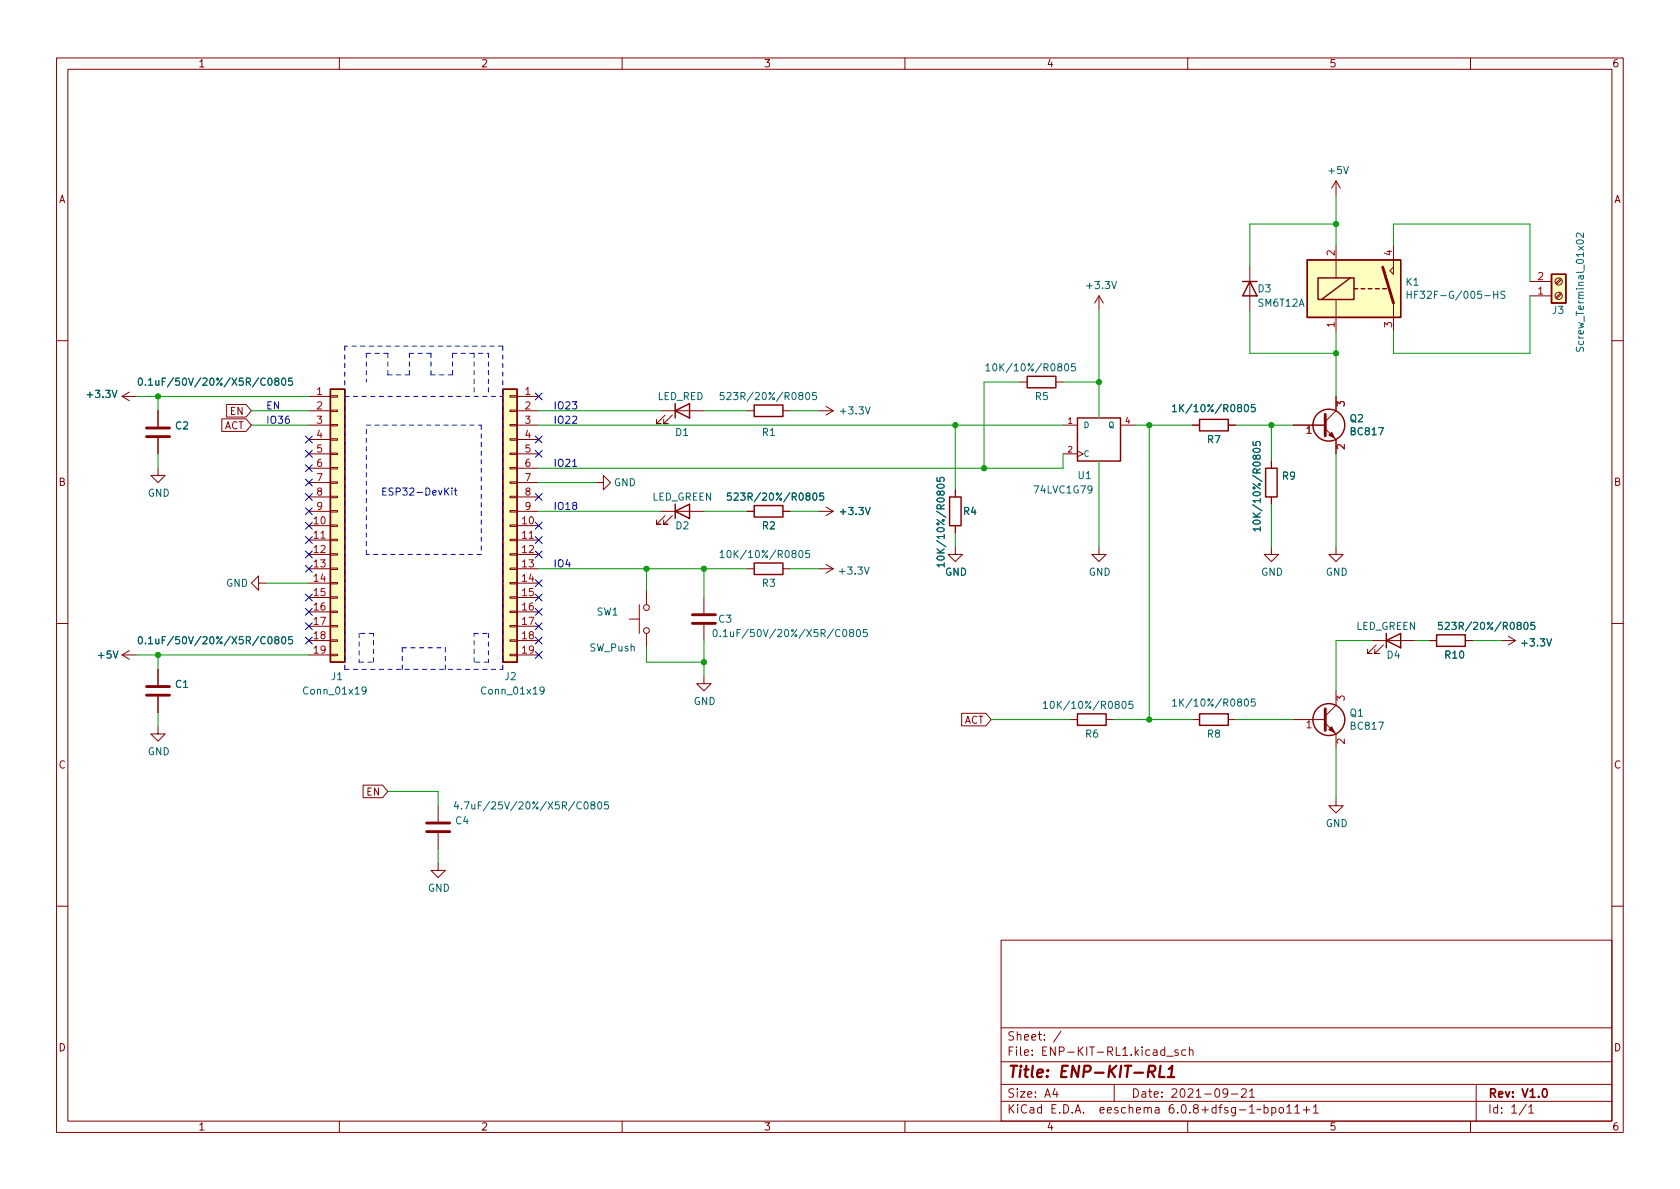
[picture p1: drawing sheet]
<svg xmlns="http://www.w3.org/2000/svg" width="297mm" height="210mm" viewBox="0 0 297 210" stroke-linecap="round" stroke-linejoin="round" font-family="sans-serif">
<g fill="none" stroke="#840000" stroke-width=".18">
<path d="M10 10.2h277v190.1h-277zM12 12.2h273v186.1h-273zM60 10.2v2M110 10.2v2M160 10.2v2M210 10.2v2M260 10.2v2M236.2 32v2.5M236.2 32l-.7 1.3M236.2 32l.8 1.3M194.3 52.3l-.8 1.3M194.3 52.3v2.6"/>
<path d="M194.3 52.3l.8 1.3M221 47.2v7.7M236.2 43.4v5.7M236.2 53v5.7M246.4 43.4v5.1l-.7-.6 .7-.7M246.4 53.6v5.1M270.5 52.3h3.8M270.5 49.8h3.8M275.9 49.3l-.8 .8M275.9 51.8l-.8 .8M276.1 49.4l-.9 .9M276.1 52l-.9 .8"/>
<path d="M10 60.2h2M21.6 70.1h2.5M21.6 70.1l1.3 .8M22.9 69.3l-1.3 .8M27.9 72.6v2.8M27.9 77.5v2.8M39.2 74.1h4.3l.9 1.1-.9 1.1h-4.3zM40.1 71.5h3.4l.9 1.1-.9 1.1h-3.4zM54.6 70.1h3.8M54.6 72.6h3.8M54.6 75.2h3.8M54.6 77.7h3.8"/>
<path d="M58.4 77.6h1.3v.2h-1.3zM58.4 75.1h1.3v.2h-1.3zM58.4 72.5h1.3v.3h-1.3zM58.4 70h1.3v.2h-1.3zM90.2 77.6h1.2v.2h-1.2zM90.2 75.1h1.2v.2h-1.2zM90.2 72.5h1.2v.3h-1.2zM90.2 70h1.2v.2h-1.2zM91.4 70.1h3.8M91.4 72.6h3.8M91.4 75.2h3.8M91.4 77.7h3.8"/>
<path d="M116.8 72.6h7.7M117.6 73.4l-1.5 1.5h.7h-.7v-.7M118.9 73.4l-1.6 1.5h.8h-.8v-.7M132.1 72.6h1.2M138.4 72.6h1.3M144.8 72.6h2.5M146 71.9l1.3 .7M147.3 72.6l-1.3 .8M180.3 67.6h1.3M186.7 67.6h1.3M188 75.2h2.5M190.5 79.8l1 .5-1 .5"/>
<path d="M198.1 75.2h2.6M210.8 75.2h1.3M217.2 75.2h1.2M228.6 75.2h5.7M234.3 75.8l1.9 1.9v2.6M236.2 70.1v2.5l-1.9 1.9M285 60.2h2M27.9 82.8v1.3h1.3l-1.3 1.2-1.2-1.2h1.2M54.6 93h3.8M54.6 95.5h3.8M54.6 98h3.8M54.6 80.3h3.8"/>
<path d="M54.6 82.8h3.8M54.6 85.3h3.8M54.6 87.9h3.8M54.6 90.4h3.8M58.4 97.9h1.3v.3h-1.3zM58.4 95.4h1.3v.2h-1.3zM58.4 92.8h1.3v.3h-1.3zM58.4 90.3h1.3v.2h-1.3zM58.4 87.8h1.3v.2h-1.3zM58.4 85.2h1.3v.3h-1.3zM58.4 82.7h1.3v.2h-1.3zM58.4 80.1h1.3v.3h-1.3z"/>
<path d="M90.2 97.9h1.2v.3h-1.2zM90.2 95.4h1.2v.2h-1.2zM90.2 92.8h1.2v.3h-1.2zM90.2 90.3h1.2v.2h-1.2zM90.2 87.8h1.2v.2h-1.2zM90.2 85.2h1.2v.3h-1.2zM90.2 82.7h1.2v.2h-1.2zM90.2 80.1h1.2v.3h-1.2zM91.4 93h3.8M91.4 95.5h3.8M91.4 98h3.8M91.4 80.3h3.8"/>
<path d="M91.4 82.8h3.8M91.4 85.3h3.8M91.4 87.9h3.8M91.4 90.4h3.8M105.4 85.3h1.3v-1.2l1.2 1.2-1.2 1.3v-1.3M116.8 90.4h7.7M117.6 91.2l-1.5 1.5h.7h-.7v-.8M118.9 91.2l-1.6 1.5h.8h-.8v-.8M132.1 90.4h1.2M138.4 90.4h1.3M144.8 90.4h2.5M146 89.7l1.3 .7"/>
<path d="M146 99.8l1.3 .8M147.3 90.4l-1.3 .8M168.9 96.8v1.2h1.3l-1.3 1.3-1.3-1.3h1.3M168.9 86.6v1.3M168.9 93v1.2M188 80.3h2.5M194.3 96.8v1.2h1.3l-1.3 1.3-1.3-1.3h1.3M224.8 96.8v1.2h1.3l-1.3 1.3-1.3-1.3h1.3M224.8 81.5v1.3M224.8 87.9v1.2M236.2 96.8v1.2h1.3l-1.3 1.3-1.3-1.3h1.3M10 110.2h2"/>
<path d="M21.6 115.8h2.5M21.6 115.8l1.3 .8M22.9 115.1l-1.3 .7M27.9 118.4v2.8M45.7 103.1v-1.3l-1.3 1.3 1.3 1.3v-1.3h1.3M54.6 100.6h3.8M54.6 103.1h3.8M54.6 105.7h3.8M54.6 108.2h3.8M54.6 110.7h3.8M54.6 113.3h3.8M54.6 115.8h3.8"/>
<path d="M58.4 115.7h1.3v.2h-1.3zM58.4 113.2h1.3v.2h-1.3zM58.4 110.6h1.3v.3h-1.3zM58.4 108.1h1.3v.2h-1.3zM58.4 105.5h1.3v.3h-1.3zM58.4 103h1.3v.2h-1.3zM58.4 100.5h1.3v.2h-1.3zM90.2 115.7h1.2v.2h-1.2zM90.2 113.2h1.2v.2h-1.2zM90.2 110.6h1.2v.3h-1.2zM90.2 108.1h1.2v.2h-1.2zM90.2 105.5h1.2v.3h-1.2z"/>
<path d="M90.2 103h1.2v.2h-1.2zM90.2 100.5h1.2v.2h-1.2zM91.4 100.6h3.8M91.4 103.1h3.8M91.4 105.7h3.8M91.4 108.2h3.8M91.4 110.7h3.8M91.4 113.3h3.8M91.4 115.8h3.8M111.3 109.5h1.7M113 106.9v5.1M114.3 104.4v2.5"/>
<path d="M114.3 112v2.5M124.5 119.6v1.3h1.2l-1.2 1.3-1.3-1.3h1.3M124.5 105.7v2.8M124.5 110.5v2.8M132.1 100.6h1.2M138.4 100.6h1.3M144.8 100.6h2.5M147.3 100.6l-1.3 .7M242.6 113.3h7.6M243.3 114l-1.5 1.6h.8h-.8v-.8M244.6 114l-1.5 1.6h.7h-.7v-.8M252.7 113.3h1.3"/>
<path d="M259.1 113.3h1.2M265.4 113.3h2.6M266.7 112.5l1.3 .8M268 113.3l-1.3 .7M285 110.2h2M27.9 128.5v1.3h1.3l-1.3 1.3-1.2-1.3h1.2M27.9 123.2v2.8M64.2 138.8h3.4l1 1.1-1 1.2h-3.4zM170 126.1h4.3l1 1.1-1 1.2h-4.3zM189.2 127.2h1.3M195.6 127.2h1.2M210.8 127.2h1.3"/>
<path d="M217.2 127.2h1.2M228.6 127.2h5.7M234.3 127.9l1.9 1.9v2.5M236.2 122.2v2.5l-1.9 1.9M77.5 152.6v1.3h1.2l-1.2 1.3-1.3-1.3h1.3M77.5 142.5v2.8M77.5 147.3v2.8M236.2 141.2v1.3h1.3l-1.3 1.3-1.3-1.3h1.3M10 160.2h2M177 166.3h108v32h-108zM285 160.2h2M60 198.3v2"/>
<path d="M110 198.3v2M160 198.3v2M177 194.8h108M177 191.8h108M177 187.8h108M177 181.8h108M186.5 192.5l-.4 1h1M186.9 193v1M187.6 182.4l-1.3 1.9M197 191.8v3M205.9 185.7l-.4-.1-.3 .3v.4l.2 .3h.5M205.9 185.1v1.5"/>
<path d="M206.3 186.8h1.1M208.3 185.7l-.4-.1-.2 .2 .1 .3 .5 .1v.4h-.6M209.6 185.7l-.4-.1-.3 .3v.4l.2 .3h.5M210 198.3v2M210.3 185.8l.2-.2 .4 .1v.9M210.3 185.1v1.5M217.1 193.2l-.3 .3h-.3l-.3-.3 .2-.6 .4-.1 .2 .2a.99 .99 0 0 1-.4 1.3h-.2M217.7 193.5h1.2M219.5 192.7l.6-.2 .2 .2 .1 .3-1 1h1M220.9 193l.5-.5v1.5M220.9 194h.9M223.5 195.9l.4-.1 .3 .3v.4l-.1 .3h-.6"/>
<path d="M223.5 195.3v1.5M224.9 195.9l.4-.1 .3 .3v.4l-.2 .3h-.5M224.9 195.8v1.5M226.3 195.9l.3-.1 .3 .3v.4l-.3 .3h-.3l-.2-.3v-.4zM227.5 195.8l.4-.5v1.5M227.5 196.8h.9M228.9 195.8l.5-.5v1.5M228.9 196.8h.9M230.4 196.3h1.2M231 195.7v1.1M232.2 195.8l.4-.5v1.5M232.2 196.8h.9"/>
<path d="M260 198.3v2M261 191.8v6.5M269.9 195.3l-1.3 1.9M270.3 195.8l.4-.5v1.5M270.3 196.8h.9"/>
<circle cx="275.6" cy="52.3" r=".63"/>
<circle cx="275.6" cy="49.8" r=".63"/>
<circle cx="114.3" cy="111.5" r=".51"/>
<circle cx="114.3" cy="107.4" r=".51"/>
</g>
<path d="M272.9 192.6l.2-.1a.8 .8 0 0 1 .5 .8 .8 .8 0 0 1-.5 .7 1 1 0 0 1-.2-1.4z" fill="none" stroke="#840000" stroke-width=".3"/>
<path d="M203.1 189.5h.7a.55 .55 0 0 0 .5-.5 .55 .55 0 0 0-.3-.5h-.8l-.3 2M203.5 189.5l.6 1M205.2 188.5l-.3 2h1M206.5 190.5h1.1M206.6 189l.7-.5-.3 2" fill="none" stroke="#840000" stroke-width=".4"/>
<g fill="#ffffc2" stroke="#ffffc2" stroke-width=".18">
<path d="M58.4 68.8h2.6v48.3h-2.6z"/>
<path d="M88.9 68.8h2.5v48.3h-2.5z"/>
<path d="M274.3 48.5h2.6v5.1h-2.6z"/>
<path d="M231.1 46h16.5v10.1h-16.5z"/>
</g>
<g fill="none" stroke="#840000" stroke-width=".25">
<path d="M219.7 49.8h2.5M221 49.8l1.2 2.5h-2.5zM231.1 46h16.5v10.1h-16.5zM233 49.1h6.4v3.9h-6.4zM238.8 49.1l-5.1 3.9M239.4 51h.6M240.7 51h.6M241.9 51h.7M243.2 51h.6M244.5 51h.6M274.3 48.5h2.6v5.1h-2.6zM58.4 68.8h2.6v48.3h-2.6z"/>
<path d="M88.9 68.8h2.5v48.3h-2.5zM119.4 72.6l2.5-1.2v2.5zM119.4 71.4v2.5M133.3 71.6h5.1v2.1h-5.1zM181.6 66.5h5.1v2.1h-5.1zM190.5 73.9h7.6v7.6h-7.6zM212.1 74.2h5.1v2h-5.1zM119.4 90.4l2.5-1.3v2.6zM119.4 89.1v2.6M133.3 89.4h5.1v2h-5.1zM133.3 99.6h5.1v2h-5.1zM167.9 87.9h2v5.1h-2z"/>
<path d="M223.8 82.8h2v5.1h-2zM245.1 113.3l2.5-1.3v2.5zM245.1 112v2.5M254 112.3h5.1v2h-5.1zM190.5 126.2h5.1v2.1h-5.1zM212.1 126.2h5.1v2.1h-5.1z"/>
<circle cx="234.9" cy="75.2" r="2.82"/>
<circle cx="234.9" cy="127.2" r="2.82"/>
</g>
<g fill="none" stroke="#006464" stroke-width=".18">
<path d="M248.8 51.5v1.3M248.8 52.1h.7M249.5 51.5v1.3M266.1 51.6l-.5-.1-.2 .1v.4l.6 .2 .1 .3-.3 .3-.4-.1M280 41.2v.8l-.9-.8-.4 .3 .1 .4M24.6 67l.2-.1a.68 .68 0 0 1 .4 .6 .68 .68 0 0 1-.4 .6l-.2-.1-.1-.4zM25.7 68v.1M26.3 67.2l.3-.3v1.2M26.3 68.1h.7M49.9 67l.2-.1a.68 .68 0 0 1 .4 .6 .68 .68 0 0 1-.4 .6l-.2-.1-.1-.4zM51.7 66.9h-.6l-.1 .6 .2-.2 .4 .1 .1 .2v.4l-.2 .1-.5-.1M128 69.4h-.6l-.1 .6 .2-.1h.4l.1 .2v.5l-.2 .1-.5-.1"/>
<path d="M144.3 69.4h-.6l-.1 .6 .2-.1h.5l.1 .2-.1 .5-.2 .1-.5-.1M174.3 64.7l.4-.4v1.3M174.3 65.6h.7M190.1 64.3h-.6l-.1 .6 .2-.1 .4 .1 .2 .1-.1 .5-.2 .1-.5-.1M207.3 71.9l.4-.4v1.3M207.3 72.8h.7M221.6 78.1v.6l.6 .1-.2-.2 .1-.4 .2-.1h.4l.1 .2-.1 .5M221.9 71.5h-.6l-.1 .6 .2-.1 .4 .1 .1 .2v.4l-.2 .1-.5-.1M278.8 61.4l-.1 .5 .2 .2 .3-.1 .3-.5h.4l.1 .2-.1 .4M127.3 97.7l.4-.4v1.3M127.3 98.6h.7M129.3 87.2h-.6l-.1 .6 .2-.1h.4l.1 .2v.4l-.2 .2-.5-.2"/>
<path d="M143.1 97.3h-.6l-.1 .6 .2-.1 .4 .1 .2 .2-.1 .4-.2 .1-.5-.1M145.6 87.2h-.6l-.1 .6 .2-.1h.4l.1 .2v.4l-.2 .2-.5-.2M165.7 84.5v.6h.6l-.1-.1v-.5l.2-.1 .4 .1 .1 .2-.1 .4M166.9 99.9h-1.2l.3 .4M166.9 99.5v.8M222.8 93.5h-1.2l.3 .4M222.8 93.2v.7M24.6 112.7l.2-.1a.68 .68 0 0 1 .4 .6 .68 .68 0 0 1-.4 .7l-.2-.2-.1-.3zM25.7 113.7v.2M26.3 112.9l.3-.3v1.3M26.3 113.9h.7M49.9 112.7l.2-.1a.68 .68 0 0 1 .4 .6 .68 .68 0 0 1-.4 .7l-.2-.2-.1-.3z"/>
<path d="M51.7 112.6h-.6l-.1 .6 .2-.1h.4l.1 .2v.4l-.2 .2-.5-.2M126.2 111.4l.2-.1a.68 .68 0 0 1 .4 .6 .68 .68 0 0 1-.4 .7l-.2-.1-.1-.4zM127.3 112.5v.1M127.9 111.7l.4-.4v1.3M127.9 112.6h.7M151.5 111.4l.2-.1a.68 .68 0 0 1 .5 .6 .68 .68 0 0 1-.5 .7l-.2-.1-.1-.4zM153.3 111.3h-.6l-.1 .6 .2-.1 .4 .1 .1 .1v.5l-.2 .1-.5-.1M255 110h-.6l-.1 .6 .2-.1 .4 .1 .1 .2v.4l-.2 .1-.5-.1M271.3 110h-.6l-.1 .6 .2-.1 .5 .1 .1 .2-.1 .4-.2 .1-.5-.1M64.7 122l-.2 .3h-.3l-.2-.3 .1-.5h.4l.2 .1a.84 .84 0 0 1-.3 1.1h-.3M96.2 122l-.2 .3-.4-.1-.1-.2 .1-.5h.4l.1 .1a.84 .84 0 0 1-.3 1.1h-.2M184.5 124.4l.3-.4v1.3"/>
<path d="M184.5 125.3h.7M200.3 124h-.6l-.1 .6 .2-.1 .4 .1 .1 .1v.5l-.2 .1-.5-.1M207.3 124l.4-.4v1.3M207.3 124.9h.7M221.9 123.6h-.6l-.1 .6 .2-.1 .4 .1 .1 .1v.5l-.2 .1-.5-.1M80.6 141.7l-.3 .9h.8M80.9 142.2v.9M81.6 142.9v.2M82.1 141.8h.8l-.5 1.3M105.8 141.9l.2-.1a.68 .68 0 0 1 .4 .6 .68 .68 0 0 1-.4 .7l-.2-.2-.1-.3zM107.5 141.8h-.6v.6l.2-.1h.4l.1 .2-.1 .4-.1 .2-.5-.2"/>
</g>
<path d="M244.5 47.2l1.9 6.4M25.9 77.2h4.1M25.9 75.7h4.1M234.3 73.3v3.8M122.4 108.7h4.1M122.4 110.2h4.1M25.9 122.9h4.1M25.9 121.4h4.1M234.3 125.3v3.9M75.4 147.1h4.1M75.4 145.5h4.1" fill="none" stroke="#840000" stroke-width=".51"/>
<g fill="#840000" stroke="#840000" stroke-width=".18">
<path d="M234.9 129l.6-.5 .5 1z"/>
<path d="M234.9 77l.6-.6 .5 1.1z"/>
</g>
<path d="M78.8 86.8l.6 .8M79.4 86.3l-.8 .7M79.9 86.3v.1M79.9 86.7v.9M80.3 86.7h.5M80.5 86.3v1.1l.3 .2M101.3 82.5h.7" fill="none" stroke="#0000c2" stroke-width=".18"/>
<g fill="none" stroke="#0000c2" stroke-width=".18" stroke-dasharray=".8 .8">
<path d="M61 61.2v57.2M61 70.1h27.9M64.8 62.5v5.1M64.8 75.2h20.3M68.6 62.5h-3.8M68.6 66.3v-3.8M72.4 66.3h-3.8M72.4 62.5v3.8M76.2 62.5h-3.8M76.2 66.3v-3.8M80 62.5h6.4M80 66.3h-3.8"/>
<path d="M80 62.5v3.8M83.8 62.5v7.6M85.1 75.2v22.8M86.4 62.5v7.6M88.9 61.2h-27.9M64.8 98v-22.8M85.1 98h-20.3M61 118.4h27.9M63.5 117.1h2.5M63.5 112v5.1M66 112h-2.5M66 117.1v-5.1"/>
<path d="M71.1 114.5h7.6M71.1 114.5v3.9M78.7 114.5v3.9M83.8 112h2.6M83.8 117.1v-5.1M86.4 112v5.1M86.4 117.1h-2.6M88.9 118.4v-57.2"/>
</g>
<g fill="none" stroke="#009600" stroke-width=".18">
<path d="M236.2 34.5v8.9M236.2 39.6h-15.2v7.6M194.3 54.9v19M221 54.9v7.6h15.2M236.2 58.7v11.4M246.4 43.4v-3.8h24.1v10.2M270.5 52.3v10.2h-24.1v-3.8M24.1 70.1h30.5M27.9 70.1v2.5M44.4 75.2h10.2M44.4 72.6h10.2M95.2 75.2h92.8"/>
<path d="M95.2 72.6h21.6M124.5 72.6h7.6M139.7 72.6h5.1M168.9 75.2v11.4M180.3 67.6h-6.3v15.2M188 67.6h6.3M200.7 75.2h10.1M203.2 75.2v52M218.4 75.2h10.2M224.8 75.2v6.3M27.9 80.3v2.5M95.2 85.3h10.2"/>
<path d="M95.2 90.4h21.6M124.5 90.4h7.6M139.7 90.4h5.1M168.9 94.2v2.6M188 80.3v2.5h-92.8M194.3 81.5v15.3M224.8 89.1v7.7M236.2 80.3v16.5M24.1 115.8h30.5M27.9 115.8v2.6M47 103.1h7.6M95.2 100.6h36.9"/>
<path d="M114.3 114.5v2.6h10.2M114.3 100.6v3.8M124.5 100.6v5.1M124.5 113.3v6.3M139.7 100.6h5.1M242.6 113.3h-6.4v8.9M250.2 113.3h2.5M260.3 113.3h5.1M27.9 126v2.5M68.6 139.9h8.9v2.6M175.3 127.2h13.9M196.8 127.2h14"/>
<path d="M218.4 127.2h10.2M236.2 132.3v8.9M77.5 150.1v2.5"/>
</g>
<g fill="none" stroke="#000084" stroke-width=".18">
<path d="M54 79.6l1.2 1.3M54 77.1l1.2 1.2M55.2 79.6l-1.2 1.3M55.2 77.1l-1.2 1.2M94.6 69.5l1.3 1.2M94.6 79.6l1.3 1.3M94.6 77.1l1.3 1.2M95.9 69.5l-1.3 1.2M95.9 79.6l-1.3 1.3M95.9 77.1l-1.3 1.2M54 100l1.2 1.2M54 97.4l1.2 1.2"/>
<path d="M54 92.3l1.2 1.3M54 94.9l1.2 1.2M54 89.8l1.2 1.2M54 87.3l1.2 1.2M54 84.7l1.2 1.2M54 82.2l1.2 1.2M55.2 100l-1.2 1.2M55.2 97.4l-1.2 1.2M55.2 92.3l-1.2 1.3M55.2 94.9l-1.2 1.2M55.2 89.8l-1.2 1.2M55.2 87.3l-1.2 1.2"/>
<path d="M55.2 84.7l-1.2 1.2M55.2 82.2l-1.2 1.2M94.6 87.3l1.3 1.2M94.6 94.9l1.3 1.2M94.6 92.3l1.3 1.3M94.6 97.4l1.3 1.2M95.9 87.3l-1.3 1.2M95.9 94.9l-1.3 1.2M95.9 92.3l-1.3 1.3M95.9 97.4l-1.3 1.2M54 110.1l1.2 1.2M54 107.6l1.2 1.2"/>
<path d="M54 105l1.2 1.3M54 112.7l1.2 1.2M55.2 110.1l-1.2 1.2M55.2 107.6l-1.2 1.2M55.2 105l-1.2 1.3M55.2 112.7l-1.2 1.2M94.6 115.2l1.3 1.2M94.6 110.1l1.3 1.2M94.6 107.6l1.3 1.2M94.6 112.7l1.3 1.2M94.6 102.5l1.3 1.2M94.6 105l1.3 1.3"/>
<path d="M95.9 115.2l-1.3 1.2M95.9 110.1l-1.3 1.2M95.9 107.6l-1.3 1.2M95.9 112.7l-1.3 1.2M95.9 102.5l-1.3 1.2M95.9 105l-1.3 1.3"/>
</g>
<g fill="#009600" stroke="#009600" stroke-width=".18">
<circle cx="236.2" cy="62.5" r=".46"/>
<circle cx="236.2" cy="39.6" r=".46"/>
<circle cx="114.3" cy="100.6" r=".46"/>
<circle cx="124.5" cy="100.6" r=".46"/>
<circle cx="124.5" cy="117.1" r=".46"/>
<circle cx="27.9" cy="115.8" r=".46"/>
<circle cx="27.9" cy="70.1" r=".46"/>
<circle cx="203.2" cy="75.2" r=".46"/>
<circle cx="224.8" cy="75.2" r=".46"/>
<circle cx="168.9" cy="75.2" r=".46"/>
<circle cx="174" cy="82.8" r=".46"/>
<circle cx="203.2" cy="127.2" r=".46"/>
<circle cx="194.3" cy="67.6" r=".46"/>
</g>
<text font-size="2.8" fill="#840000" x="178" y="190.6">Title: ENP-KIT-RL1</text>
<g font-size="2.1" fill="#840000">
<text x="178" y="184">Sheet: /</text>
<text x="178" y="186.7">File: ENP-KIT-RL1.kicad_sch</text>
<text x="178" y="196.9">KiCad E.D.A. eeschema 6.0.8+dfsg-1~bpo11+1</text>
<text x="178" y="194.1">Size: A4</text>
<text x="200" y="194.1">Date: 2021-09-21</text>
<text x="263" y="194.1">Rev: V1.0</text>
<text x="263" y="196.9">Id: 1/1</text>
</g>
<g font-size="1.8" fill="#840000">
<text x="35" y="11.9">1</text>
<text x="85" y="11.9">2</text>
<text x="135" y="11.9">3</text>
<text x="185" y="11.9">4</text>
<text x="235" y="11.9">5</text>
<text x="285" y="11.9">6</text>
<text x="10.3" y="35.9">A</text>
<text x="285.3" y="35.9">A</text>
<text x="39.5" y="75.9">ACT</text>
<text x="40.7" y="73.4">EN</text>
<text x="10.3" y="85.9">B</text>
<text x="285.3" y="85.9">B</text>
<text x="170.4" y="128">ACT</text>
<text x="10.3" y="135.9">C</text>
<text x="285.3" y="135.9">C</text>
<text x="64.9" y="140.7">EN</text>
<text x="10.3" y="185.9">D</text>
<text x="285.3" y="185.9">D</text>
<text x="35" y="199.9">1</text>
<text x="85" y="199.9">2</text>
<text x="135" y="199.9">3</text>
<text x="185" y="199.9">4</text>
<text x="235" y="199.9">5</text>
<text x="285" y="199.9">6</text>
</g>
<g font-size="1.8" fill="#006464">
<text x="235" y="30.8">+5V</text>
<text x="192.4" y="51.1">+3.3V</text>
<text x="222.4" y="51.7">D3</text>
<text x="248.6" y="50.5">K1</text>
<text x="250.5" y="52.8">HF32F-G/005-HS</text>
<text x="222.5" y="54.2">SM6T12A</text>
<text x="274.5" y="55.5">J3</text>
<text x="175.7" y="65.7">10K/10%/R0805</text>
<text x="280" y="61.4" transform="rotate(-90 280 61.4)">Screw_Terminal_01x02</text>
<text x="15.6" y="70.4">+3.3V</text>
<text x="27.1" y="68.2">0.1uF/50V/20%/X5R/C0805</text>
<text x="116.2" y="70.7">LED_RED</text>
<text x="128.9" y="70.7">523R/20%/R0805</text>
<text x="183.1" y="70.7">R5</text>
<text x="31" y="75.9">C2</text>
<text x="119.5" y="77.1">D1</text>
<text x="134.8" y="77.1">R1</text>
<text x="148.8" y="73.3">+3.3V</text>
<text x="208.6" y="72.9">1K/10%/R0805</text>
<text x="238.7" y="74.6">Q2</text>
<text x="238.9" y="77">BC817</text>
<text x="213.5" y="78.4">R7</text>
<text x="26.1" y="87.8">GND</text>
<text x="108.5" y="86">GND</text>
<text x="115.2" y="88.5">LED_GREEN</text>
<text x="130.1" y="88.5">523R/20%/R0805</text>
<text x="183" y="87.2">74LVC1G79</text>
<text x="190.6" y="84.7">U1</text>
<text x="226.8" y="84.8">R9</text>
<text x="119.5" y="93.6">D2</text>
<text x="134.8" y="93.6">R2</text>
<text x="148.8" y="91.1">+3.3V</text>
<text x="170.4" y="91.1">R4</text>
<text x="222.9" y="92.5" transform="rotate(-90 222.9 92.5)">10K/10%/R0805</text>
<text x="128.8" y="98.7">10K/10%/R0805</text>
<text x="148.6" y="101.6">+3.3V</text>
<text x="167" y="98.8" transform="rotate(-90 167 98.8)">10K/10%/R0805</text>
<text x="167.1" y="101.8">GND</text>
<text x="192.5" y="101.8">GND</text>
<text x="223" y="101.8">GND</text>
<text x="234.4" y="101.8">GND</text>
<text x="39.9" y="103.8">GND</text>
<text x="134.8" y="103.8">R3</text>
<text x="27.1" y="113.9">0.1uF/50V/20%/X5R/C0805</text>
<text x="105.5" y="108.8">SW1</text>
<text x="127.1" y="110.1">C3</text>
<text x="128.7" y="112.6">0.1uF/50V/20%/X5R/C0805</text>
<text x="239.7" y="111.4">LED_GREEN</text>
<text x="255.9" y="111.4">523R/20%/R0805</text>
<text x="17.5" y="116.5">+5V</text>
<text x="104.3" y="115.2">SW_Push</text>
<text x="245.2" y="116.5">D4</text>
<text x="255.6" y="116.5">R10</text>
<text x="269.3" y="114.3">+3.3V</text>
<text x="31" y="121.6">C1</text>
<text x="54" y="122.8">Conn_01x19</text>
<text x="58.6" y="120.3">J1</text>
<text x="85.5" y="122.8">Conn_01x19</text>
<text x="89.3" y="120.3">J2</text>
<text x="122.6" y="124.7">GND</text>
<text x="185.9" y="125.3">10K/10%/R0805</text>
<text x="208.6" y="124.9">1K/10%/R0805</text>
<text x="192" y="130.4">R6</text>
<text x="213.5" y="130.4">R8</text>
<text x="238.7" y="126.7">Q1</text>
<text x="238.9" y="129">BC817</text>
<text x="26.1" y="133.5">GND</text>
<text x="83" y="143.1">4.7uF/25V/20%/X5R/C0805</text>
<text x="80.6" y="145.8">C4</text>
<text x="234.4" y="146.2">GND</text>
<text x="75.6" y="157.7">GND</text>
</g>
<g font-size="1.8" fill="#a90000">
<text x="236" y="45.2" transform="rotate(-90 236 45.2)">2</text>
<text x="246.1" y="45.2" transform="rotate(-90 246.1 45.2)">4</text>
<text x="271.9" y="52.1">1</text>
<text x="271.9" y="49.5">2</text>
<text x="236" y="57.9" transform="rotate(-90 236 57.9)">1</text>
<text x="246.1" y="57.9" transform="rotate(-90 246.1 57.9)">3</text>
<text x="56" y="69.8">1</text>
<text x="92.9" y="69.8">1</text>
<text x="237.7" y="71.9" transform="rotate(-90 237.7 71.9)">3</text>
<text x="56" y="72.4">2</text>
<text x="56" y="74.9">3</text>
<text x="56" y="77.5">4</text>
<text x="92.9" y="72.4">2</text>
<text x="92.9" y="74.9">3</text>
<text x="92.9" y="77.5">4</text>
<text x="231" y="76.7">1</text>
<text x="56" y="80">5</text>
<text x="56" y="82.5">6</text>
<text x="92.9" y="80">5</text>
<text x="92.9" y="82.5">6</text>
<text x="237.7" y="79.5" transform="rotate(-90 237.7 79.5)">2</text>
<text x="56" y="85.1">7</text>
<text x="56" y="87.6">8</text>
<text x="92.9" y="85.1">7</text>
<text x="92.9" y="87.6">8</text>
<text x="55.5" y="92.7">10</text>
<text x="55.5" y="95.2">11</text>
<text x="56" y="90.2">9</text>
<text x="92.4" y="92.7">10</text>
<text x="92.4" y="95.2">11</text>
<text x="92.9" y="90.2">9</text>
<text x="55.5" y="97.8">12</text>
<text x="55.5" y="100.3">13</text>
<text x="92.4" y="97.8">12</text>
<text x="92.4" y="100.3">13</text>
<text x="55.5" y="102.9">14</text>
<text x="55.5" y="105.4">15</text>
<text x="55.5" y="107.9">16</text>
<text x="92.4" y="102.9">14</text>
<text x="92.4" y="105.4">15</text>
<text x="92.4" y="107.9">16</text>
<text x="55.5" y="110.5">17</text>
<text x="55.5" y="113">18</text>
<text x="92.4" y="110.5">17</text>
<text x="92.4" y="113">18</text>
<text x="55.5" y="115.6">19</text>
<text x="92.4" y="115.6">19</text>
<text x="237.7" y="123.9" transform="rotate(-90 237.7 123.9)">3</text>
<text x="231" y="128.8">1</text>
<text x="237.7" y="131.6" transform="rotate(-90 237.7 131.6)">2</text>
</g>
<g font-size="1.8" fill="#0000c2">
<text x="47" y="72.4">EN</text>
<text x="47" y="74.9">IO36</text>
<text x="97.8" y="74.9">IO22</text>
<text x="97.8" y="72.4">IO23</text>
<text x="97.8" y="82.5">IO21</text>
<text x="67.3" y="87.6">ESP32-DevKit</text>
<text x="97.8" y="90.2">IO18</text>
<text x="97.8" y="100.3">IO4</text>
</g>
<g font-size="1.4" fill="#a90000">
<text x="188.8" y="74.9">1</text>
<text x="199" y="74.9">4</text>
<text x="188.8" y="80">2</text>
</g>
<g font-size="1.4" fill="#006464">
<text x="191.5" y="75.7">D</text>
<text x="196" y="75.7">Q</text>
<text x="191.5" y="80.8">C</text>
</g>
</svg>
